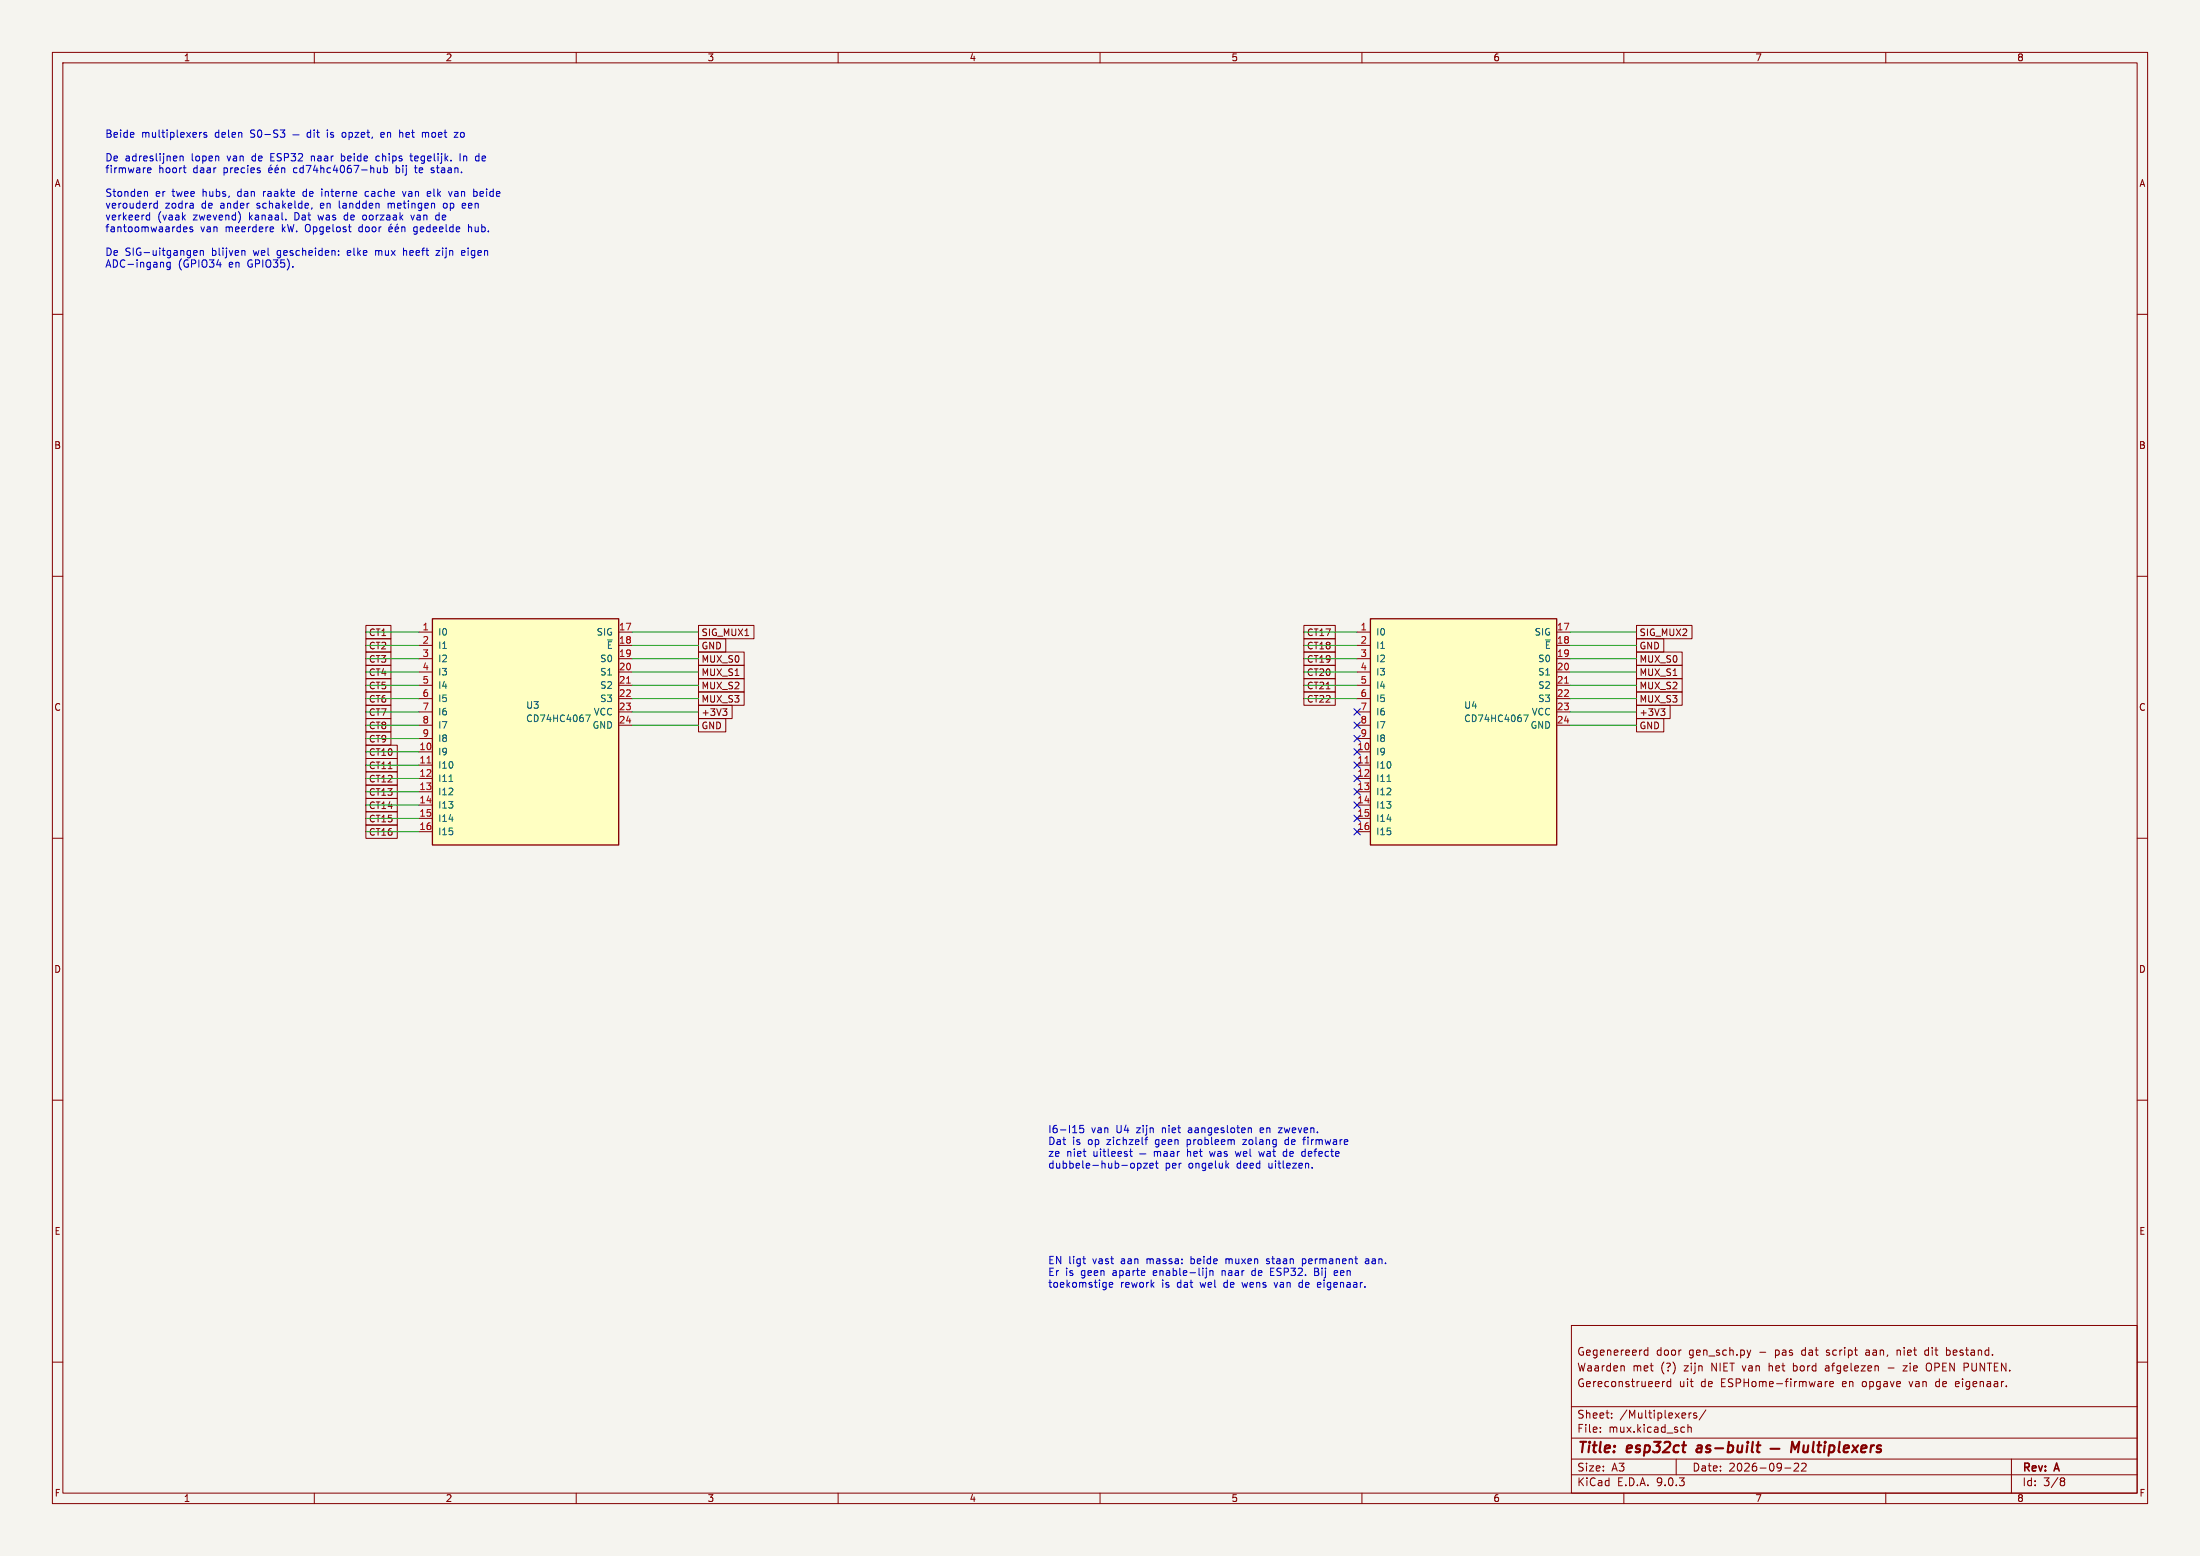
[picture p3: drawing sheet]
<svg xmlns="http://www.w3.org/2000/svg" width="420mm" height="297mm" viewBox="0 0 420 297" stroke-linecap="round" stroke-linejoin="round" font-family="sans-serif">
<path d="M0 0h420v297h-420z" fill="#f5f4ef" stroke="#f5f4ef" stroke-width=".19"/>
<g fill="none" stroke="#840000" stroke-width=".19">
<path d="M10 10h400v277h-400zM12 12h396v273h-396zM60 10v2M110 10v2M160 10v2M210 10v2M260 10v2M310 10v2M360 10v2M10 60h2M408 60h2M10 110h2"/>
<path d="M408 110h2M10 160h2M408 160h2M10 210h2M408 210h2M300 253h108v32h-108zM313.9 258.4l.3 .3 .4-.1M314.6 257.2v1.5M314.6 257.8l-.4-.1-.3 .3M333.5 257.7l.4 1M333.9 258.7l-.2 .3M334.2 257.7l-.3 1"/>
<path d="M356.2 258.2v.4M362.2 257.7v1M362.4 257.7l-.2 .1M368 257.7l-.4 .1-.2 .2 .1 .5 .5 .2M371.6 258.6h.6M371.6 257.8h.6M371.6 257.2v1.5M10 260h2M300 278.5h108M300 274.5h108M300 268.5h108M305.5 273.2v.2"/>
<path d="M305.5 272.5v.1M307.7 270.5v.2M307.7 269.8v.1M310 260.8l.1 .9M317.4 263.7v1M317.8 263.7l-.3 .1-.1 .2M318.9 263.8l-.4-.1-.3 .3 .2 .6h.5M318.9 263.2v1.5M320 278.5v3M321.4 272.4l.2 .1M321.6 273.3l-.2 .1M322.2 271.9v1.5"/>
<path d="M322.2 272.5l.2-.1 .4 .1 .1 .9M322.4 269.7v1M322.9 269.7l-.3 .1-.2 .2M323.9 269.8l-.4-.1-.2 .2 .1 .2 .5 .2v.3h-.6M325.7 269.1l-1.3 1.9M342.4 260.2v1.5M342.4 261.6l.1 .1M342.5 260.7l-.1 .1M342.5 279.4l.6-.1 .2 .1 .1 .3-1 1.1h1M343.9 279.4l.6-.1 .2 .1 .1 .3-.9 1.1h.9M348.4 263.7v1M348.9 263.7l-.3 .1-.2 .2"/>
<path d="M348.9 260.7l-.4 .1M349 261.1h-.3a.29 .29 0 0 0-.3 .3 .29 .29 0 0 0 .3 .3h.3M349.3 264.2l.7-.2-.1-.2-.4-.1-.2 .2 .1 .7h.5M360.4 261.1h1.2M363.3 260.7h.8l-.8 1h.8M367.8 261.5a.5 .5 0 0 0 .7 .1M368.5 260.3a.5 .5 0 0 0-.7 .1M369.6 263.8v.7M373.8 263.7h-.3l-.2 .2 .1 .7 .4 .1M374 264l-.7 .2M384 278.5v6.5M408 260h2"/>
<path d="M60 285v2M110 285v2M160 285v2M210 285v2M260 285v2M300 281.5h108M310 285v2M340.7 280.2h1.2M360 285v2M393.6 282.1l.4 .1 .2 .2-.3 .3M393.6 282.7h.3M393.9 282.7l.2 .2 .1 .4-.2 .2-.4 .1"/>
</g>
<g fill="none" stroke="#840000" stroke-width=".4">
<path d="M324 276.5l-.2 .4 .3 .3M335.3 275.9h.8M338 276.5h1.7M341.9 277.2l.3-2 .4 1.4 .9-1.4-.3 2M344.4 275.9l-.1 1.2a.57 .57 0 0 0 .8-.1M345.2 275.9l-.2 1.3M346.3 275.2l-.3 1.7 .3 .3M346.9 275.9h.8M347.3 275.2l-.2 1.7 .1 .2 .3 .1M348.4 275.9l-.2 1.3M348.4 275.2v.2M349.3 276h.8l.1 .3-.1 .5a.66 .66 0 0 1-.9 .3"/>
<path d="M349.3 275.9l-.2 2M351.2 275.2l-.2 1.7 .2 .3M352 276.5l1-.2-.1-.3h-.7l-.3 .9 .3 .3 .6-.1M353.7 275.9l.9 1.3M354.7 275.9l-1.2 1.3M355.3 276.5l1-.2v-.3h-.8l-.2 .9 .2 .3 .6-.1M357.2 275.9l-.2 1.3M357.8 275.9l-.4 .1-.2 .3M359.1 276a.49 .49 0 0 0-.8 .3l.1 .1 .4 .1 .3 .3-.3 .4-.6-.1"/>
</g>
<path d="M82.5 118.1h35.6v43.2h-35.6z" fill="#ffffc2"/>
<path d="M82.5 118.1h35.6v43.2h-35.6z" fill="none" stroke="#840000" stroke-width=".25"/>
<g fill="none" stroke="#840000" stroke-width=".19">
<path d="M80 120.7h2.5M80 123.2h2.5M80 125.7h2.5M80 128.3h2.5M80 130.8h2.5M80 133.4h2.5M80 135.9h2.5M80 138.4h2.5M118.1 120.7h2.5M118.1 123.2h2.5M118.1 125.7h2.5M118.1 128.3h2.5"/>
<path d="M118.1 130.8h2.5M118.1 133.4h2.5M118.1 135.9h2.5M118.1 138.4h2.5M80 141h2.5M80 143.5h2.5M80 146.1h2.5M80 148.6h2.5M80 151.1h2.5M80 153.7h2.5M80 156.2h2.5M80 158.8h2.5"/>
</g>
<path d="M119.6 130.4h.7M81.5 145.6h.7" fill="none" stroke="#a90000" stroke-width=".19"/>
<path d="M111.8 136.5h.9l-.6 1.2M85.7 149.2h.7" fill="none" stroke="#006464" stroke-width=".19"/>
<path d="M261.6 118.1h35.6v43.2h-35.6z" fill="#ffffc2"/>
<path d="M261.6 118.1h35.6v43.2h-35.6z" fill="none" stroke="#840000" stroke-width=".25"/>
<g fill="none" stroke="#840000" stroke-width=".19">
<path d="M69.8 119.4h4.8v2.5h-4.8zM133.3 119.4h10.6v2.5h-10.6zM248.9 119.4h6v2.5h-6zM312.4 119.4h10.6v2.5h-10.6zM69.8 124.5h4.8v2.5h-4.8zM69.8 127h4.8v2.5h-4.8zM69.8 129.5h4.8v2.6h-4.8zM69.8 132.1h4.8v2.5h-4.8zM69.8 134.6h4.8v2.6h-4.8zM69.8 137.2h4.8v2.5h-4.8zM69.8 139.7h4.8v2.5h-4.8zM69.8 121.9h4.8v2.6h-4.8z"/>
<path d="M133.3 127h8.8v2.5h-8.8zM133.3 124.5h8.8v2.5h-8.8zM133.3 121.9h5.3v2.6h-5.3zM133.3 132.1h8.8v2.5h-8.8zM133.3 134.6h6.5v2.6h-6.5zM133.3 137.2h5.3v2.5h-5.3zM133.3 129.5h8.8v2.6h-8.8zM138 135.3h.8l-.5 .5M138.5 135.8l.3 .2v.3l-.3 .3M248.9 129.5h6v2.6h-6zM248.9 121.9h6v2.6h-6zM248.9 127h6v2.5h-6z"/>
<path d="M248.9 132.1h6v2.5h-6zM248.9 124.5h6v2.5h-6zM259.1 120.7h2.5M259.1 123.2h2.5M259.1 125.7h2.5M259.1 128.3h2.5M259.1 130.8h2.5M259.1 133.4h2.5M259.1 135.9h2.5M259.1 138.4h2.5M297.2 120.7h2.5M297.2 123.2h2.5"/>
<path d="M297.2 125.7h2.5M297.2 128.3h2.5M297.2 130.8h2.5M297.2 133.4h2.5M297.2 135.9h2.5M297.2 138.4h2.5M312.4 121.9h5.2v2.6h-5.2zM312.4 124.5h8.7v2.5h-8.7zM312.4 127h8.7v2.5h-8.7zM312.4 129.5h8.7v2.6h-8.7zM312.4 132.1h8.7v2.5h-8.7zM312.4 134.6h6.4v2.6h-6.4z"/>
<path d="M312.4 137.2h5.2v2.5h-5.2zM317 135.3h.8l-.4 .5M317.6 135.8l.2 .2v.3l-.2 .3M69.8 142.2h6v2.6h-6zM69.8 144.8h6v2.5h-6zM69.8 147.3h6v2.6h-6zM69.8 149.9h6v2.5h-6zM69.8 152.4h6v2.5h-6zM69.8 157.5h6v2.5h-6zM69.8 154.9h6v2.6h-6zM259.1 141h2.5M259.1 143.5h2.5"/>
<path d="M259.1 146.1h2.5M259.1 148.6h2.5M259.1 151.1h2.5M259.1 153.7h2.5M259.1 156.2h2.5M259.1 158.8h2.5"/>
</g>
<path d="M298.7 130.4h.7M260.6 145.6h.7" fill="none" stroke="#a90000" stroke-width=".19"/>
<path d="M290.9 136.5h.8l-.5 1.2M264.8 149.2h.7" fill="none" stroke="#006464" stroke-width=".19"/>
<g fill="none" stroke="#009600" stroke-width=".19">
<path d="M69.8 123.2h10.2M69.8 135.9h10.2M69.8 138.4h10.2M69.8 133.4h10.2M69.8 125.7h10.2M69.8 120.7h10.2M69.8 128.3h10.2M69.8 130.8h10.2M120.6 123.2h12.7M120.6 135.9h12.7M120.6 138.4h12.7M120.6 133.4h12.7"/>
<path d="M120.6 125.7h12.7M120.6 120.7h12.7M120.6 128.3h12.7M120.6 130.8h12.7M248.9 123.2h10.2M248.9 133.4h10.2M248.9 125.7h10.2M248.9 120.7h10.2M248.9 128.3h10.2M248.9 130.8h10.2M299.7 123.2h12.7M299.7 135.9h12.7"/>
<path d="M299.7 138.4h12.7M299.7 133.4h12.7M299.7 125.7h12.7M299.7 120.7h12.7M299.7 128.3h12.7M299.7 130.8h12.7M69.8 141h10.2M69.8 146.1h10.2M69.8 148.6h10.2M69.8 151.1h10.2M69.8 153.7h10.2M69.8 156.2h10.2"/>
<path d="M69.8 143.5h10.2M69.8 158.8h10.2"/>
</g>
<g fill="none" stroke="#000084" stroke-width=".19">
<path d="M258.5 135.3l1.2 1.2M258.5 137.8l1.2 1.2M259.7 135.3l-1.2 1.2M259.7 137.8l-1.2 1.2M258.5 140.4l1.2 1.2M258.5 153.1l1.2 1.2M258.5 155.6l1.2 1.2M258.5 142.9l1.2 1.2M258.5 150.5l1.2 1.2M258.5 148l1.2 1.2M258.5 145.4l1.2 1.3M258.5 158.1l1.2 1.3"/>
<path d="M259.7 140.4l-1.2 1.2M259.7 153.1l-1.2 1.2M259.7 155.6l-1.2 1.2M259.7 142.9l-1.2 1.2M259.7 150.5l-1.2 1.2M259.7 148l-1.2 1.2M259.7 145.4l-1.2 1.3M259.7 158.1l-1.2 1.3"/>
</g>
<g fill="none" stroke="#0000c2" stroke-width=".19">
<path d="M27.8 36.5l.4 .2v.8M28.2 32.1v.8h.6M28.8 32.1v.3l-.6 .1M30 38.3v1.4M30 38.9l-.4-.1-.2 .3 .1 .6h.5M34.4 29.8v.9M34.4 29.9l.2-.1h.3l.1 .9M35 32h.5M35.2 32.9l.3 .1M38.1 25.3v.9M38.5 25.3l-.4 .2M39.4 25.3h-.3l-.2 .2 .1 .2 .4 .1v.3h-.5"/>
<path d="M51.3 32.5l.7-.1-.1-.3-.4-.1-.2 .2 .1 .7h.5M51.8 31.5l-.2 .2M52.5 32.5l.7-.1-.1-.3-.4-.1-.2 .2 .1 .7h.5M53.5 24.8h.9l-.5 .5 .4 .2 .1 .4-.3 .3h-.4M53.8 32.2l.2-.2 .3 .1 .1 .9M53.8 32v1M55.9 25.7h1.2M58 36.6l-.2 .2 .2 .6M59.3 25.3h-.4l-.3 .2 .2 .6h.5M59.3 24.8v1.4M59.4 29.8v.9M59.6 39.7l-.2 .2"/>
<path d="M59.6 29.8l-.2 .1M60 24.8v.1M60 25.3v.9M60.4 25.3h.6M60.6 24.8v1.2l.4 .2M61.4 36.1v.1M61.4 36.5v1M62.5 24.8v.1M62.5 25.3v.9M64.8 38.3v1.2l.2 .2M65.2 29.3v1.4M65.2 30.6l.4 .1"/>
<path d="M65.6 25.3l-.3 .2v.4l.3 .3M65.6 29.8h-.4M70.2 36.5h-.2l-.3 .3 .1 .5 .4 .2M72 32l.1 .9 .3 .1 .2-.2M72.3 29.8h-.3l-.2 .2v.6l.5 .1M72.6 32v1M73.2 25.3h-.3l-.2 .2 .1 .6 .4 .1M73.3 31.6v1.4M73.4 25.6l-.7 .1M73.9 32.2v.6l-.2 .2-.4-.1M74.1 38.8v.9M74.5 38.8l-.4 .1"/>
<path d="M75.6 31.6v1.4M75.6 32.9l.2 .1M76.3 24.8v1.4M76.4 25.3h.4l.1 .9M76.8 36.5l.4 1 .3-1M78.2 29.8h.6M78.4 29.3v1.2l.4 .2M79.3 31.6v1.2l.2 .2M80.7 25.3h.3l.2 .2M81.2 25.5v.7M81.4 25.3l-.2 .2M81.8 36.5l.4 .1v.3l-.6 .1"/>
<path d="M82.2 37.4l-.4 .1M82.3 32.9h.5M82.3 32.3l.5 .3M82.4 32.1l-.1 .1M85.1 38.8l-.3 .1-.2 .2 .1 .5 .4 .1M86.3 36.5l-.3 1M86.7 25.3h.7l-.7 .9h.7M87.8 29.3v1.4M88.4 38.8h.3l.2 .2M88.5 29.8v.9M88.7 29.8l-.2 .1M88.8 39.7h-.4"/>
<path d="M88.9 39.1l-.7 .2M90.4 36.1v1.4M91 36.6l.1 .2-.1 .6M91.3 29.8h.1M91.4 29.3v1.4M91.4 30.6l-.1 .1M28 41.9h.6M28 41.1h.6M28.6 40.6v1.4M31.2 50.1v.9M31.9 50.2v.7l.2 .1 .4-.1M32.5 50.1v1.1l-.3 .3-.3-.1"/>
<path d="M35.1 43.4v.8h.5M35.2 43.3l.4 .1 .1 .2-.7 .2M36.4 43.3l-.2 .2 .1 .2 .5 .1v.2l-.2 .2h-.4M37 48.5l.2 .2h.4M37 48l.2-.2h.2l.2 .2v.1l-.6 .2M38.2 47.9l.2-.1 .4 .1v.8M38.2 47.8v.9M45.8 41v.9M46.6 47.8l.2 .2v.7M52 43.3l.2 .3-.6 .2M52.2 44.2h-.2M54.6 41.9v.1"/>
<path d="M64.6 48.6v.1M64.6 47.9v.1M65.8 41.1l-.1 .2 .1 .6M69.5 41.1l-.3 .2v.4l.3 .3M71.7 47.8v.9M71.9 47.8l-.2 .1M74.2 43.8l.7-.2-.1-.2-.4-.1-.2 .2 .1 .7h.5M75.4 43.8l.7-.2-.1-.2-.4-.1-.2 .2 .1 .7h.5M76.7 43.4l.2-.1 .3 .1 .1 .8M76.7 43.3v.9M77 47.3v1.4M77.4 47.8l-.4 .1"/>
<path d="M78.4 41.1l.4 .9 .3-.9M79 44.6l.4 .1M79.5 43.3h-.3l-.2 .3v.5l.5 .1M83.2 47.8h.8l-.8 .9h.8M83.2 41.9l.2 .1 .4-.1M83.4 41.1h.4M88.8 48l-.2-.2h-.3l-.2 .2 .1 .7h.5M88.8 48.1l-.7 .2M89.4 42.8v1.4M90 43.4l-.4-.1-.2 .1M206.8 214.8h-.6l-.1 .7 .2-.2 .5 .1 .1 .2-.1 .5-.2 .1-.5-.1M215.6 219.8h.6"/>
<path d="M215.8 219.3v1.2l.4 .2M218.8 217.3v1.2M220.4 219.8v.9M220.9 219.8l.1 .2M221 220v.7M221 219.8v.2M221.5 219.8l.1 .9M222.8 219.8v.9M224 219.8l.1 .9M224.8 219.8v.9M224.8 219.9v.1M230.9 219.8l.3 .9"/>
<path d="M235.8 219.8l.3 .9 .3-.7M238 217.5l-.8 1h.8M238.5 215.3l.4 .2v.7M240.3 219.8l.3 .9 .2-.7M240.8 215.3l-.2 .2v.5l.2 .2M241.2 215.6l-.6 .1M244 215.3h.8l-.8 .9h.8M245.6 217.5l-.3 .3v.4l.3 .3M245.6 219.8h-.4l-.2 .1M248.7 217.5h.5M248.8 219.8h.4M249.2 219.3v1.4"/>
<path d="M217.2 222v1.4M217.2 222.1l.4-.1 .2 .3-.1 .6h-.5M217.6 220.2h1.2M218.3 222h.7l-.7 1h.7M219.5 222.5l.7-.1-.1-.3-.4-.1-.2 .2 .1 .7h.5M220.6 222h.5M220.8 221.6v1.2l.3 .2M222.8 220.1l-.4 .1-.2 .2 .2 .3 .4-.1M224.1 220.1l-.5 .1-.2 .2 .2 .3 .5-.1M234.2 222.4l.4 .6M234.6 222l-.6 .6M245 220.6l.2 .1 .4-.1"/>
<path d="M249.2 220.6l-.4 .1M250.5 222.8v.2M206.7 240.3h.5M207.1 241.2h.1M211.2 244.8l-.1 1.2M211.2 245.6l-.2 .1M212.2 244.8h-.4v.7l.2 .2 .4-.1M212.4 244.8v.3l-.6 .1M230.3 242.5v1.2l-.3 .2M231 242.5v1M231 242.7l.2-.2 .3 .1 .1 .9M234 240.3v.9"/>
<path d="M234.2 240.3l-.2 .1M237.1 244.8l.3 .9M239.1 242.6l-.1 .2 .1 .6M241.8 241.1l.4 .1M242.2 240.3l-.4 .2v.2h.4M242.6 242.7h.4M242.6 242.1v1.4h.6M243.2 244.8l.4 .9M248.5 244.8h-.3l-.2 .2v.6l.5 .1M248.6 240.3h.6M248.6 241.1h.6M248.6 240.3v1.4"/>
<path d="M251 242.7h.4M251 242.1v1.4h.5M252.1 245.6l-.4 .1M252.1 244.8l.1 .2M252.2 245.1l-.7 .1M254.8 242.6v.8h.5M255.3 242.6l.1 .1M255.4 242.9l-.7 .1M260.7 240.3h.4l.2 .2M261.3 240.6l-.5 .1-.2 .2 .2 .3 .5-.1"/>
</g>
<g font-size="2.8" fill="#840000">
<text x="301" y="277.9">Title:</text>
<text x="310.6" y="277.9">esp32ct</text>
<text x="324.8" y="277.9">as-built</text>
</g>
<g font-size="2.1" fill="#840000">
<text x="301" y="262">Waarden</text>
<text x="301" y="259">Gegenereerd</text>
<text x="311.6" y="262">met</text>
<text x="316.1" y="259">door</text>
<text x="317.1" y="262">(?)</text>
<text x="321.7" y="262">zijn</text>
<text x="322.4" y="259">gen_sch.py</text>
<text x="327" y="262">NIET van</text>
<text x="336" y="259">-</text>
<text x="338.2" y="262">het</text>
<text x="339.1" y="259">pas</text>
<text x="343" y="262">bord</text>
<text x="344.3" y="259">dat</text>
<text x="349.2" y="259">script</text>
<text x="349.3" y="262">afgelezen</text>
<text x="356.9" y="259">aan,</text>
<text x="363" y="259">niet</text>
<text x="364.6" y="262">zie</text>
<text x="368.5" y="259">dit</text>
<text x="369.1" y="262">OPEN PUNTEN.</text>
<text x="372.7" y="259">bestand.</text>
<text x="301" y="265">Gereconstrueerd</text>
<text x="320.5" y="265">uit</text>
<text x="324.7" y="265">de</text>
<text x="328.7" y="265">ESPHome-firmware</text>
<text x="352" y="265">en</text>
<text x="355.9" y="265">opgave</text>
<text x="365.1" y="265">van</text>
<text x="370.2" y="265">de</text>
<text x="374.2" y="265">eigenaar.</text>
<text x="301" y="273.7">File:</text>
<text x="301" y="271">Sheet:</text>
<text x="307.1" y="273.7">mux.kicad_sch</text>
<text x="309.2" y="271">/Multiplexers/</text>
<text x="301" y="281.1">Size:</text>
<text x="307.6" y="281.1">A3</text>
<text x="323" y="281.1">Date:</text>
<text x="330" y="281.1">2026-09-22</text>
<text x="386" y="281.3">Rev:</text>
<text x="392.4" y="281.3">A</text>
<text x="301" y="283.9">KiCad</text>
<text x="308.7" y="283.9">E.D.A.</text>
<text x="316.3" y="283.9">9.0.3</text>
<text x="386" y="283.9">Id:</text>
<text x="390.1" y="283.9">3/8</text>
</g>
<g font-size="1.9" fill="#0000c2">
<text x="20" y="26.6">Beide</text>
<text x="27" y="26.6">multiplexers</text>
<text x="41.1" y="26.6">delen</text>
<text x="48" y="26.6">S0-S3</text>
<text x="63.1" y="26.6">is</text>
<text x="66.2" y="26.6">opzet,</text>
<text x="73.8" y="26.6">en</text>
<text x="77.5" y="26.6">het</text>
<text x="82" y="26.6">moet</text>
<text x="88.3" y="26.6">zo</text>
<text x="20" y="31.1">De adreslijnen</text>
<text x="20" y="33.4">firmware</text>
<text x="30.2" y="33.4">hoort</text>
<text x="36.6" y="31.1">lopen</text>
<text x="37" y="33.4">daar</text>
<text x="42.9" y="33.4">precies</text>
<text x="43.6" y="31.1">van</text>
<text x="48.4" y="31.1">de</text>
<text x="52.2" y="31.1">ESP32</text>
<text x="56.6" y="33.4">cd74hc4067-hub</text>
<text x="60.1" y="31.1">naar</text>
<text x="66" y="31.1">beide</text>
<text x="72.8" y="31.1">chips</text>
<text x="76.3" y="33.4">bij</text>
<text x="79.6" y="31.1">tegelijk.</text>
<text x="80.1" y="33.4">te</text>
<text x="83.4" y="33.4">staan.</text>
<text x="89.2" y="31.1">In</text>
<text x="92.4" y="31.1">de</text>
<text x="20" y="37.9">Stonden</text>
<text x="20" y="40.1">verouderd</text>
<text x="29.6" y="37.9">er</text>
<text x="31.5" y="40.1">zodra</text>
<text x="33" y="37.9">twee</text>
<text x="38.6" y="40.1">de</text>
<text x="38.9" y="37.9">hubs,</text>
<text x="42.3" y="40.1">ander</text>
<text x="45.7" y="37.9">dan</text>
<text x="49.4" y="40.1">schakelde,</text>
<text x="50.8" y="37.9">raakte</text>
<text x="58.5" y="37.9">de</text>
<text x="61.7" y="40.1">en</text>
<text x="62.2" y="37.9">interne</text>
<text x="65.4" y="40.1">landden</text>
<text x="70.8" y="37.9">cache</text>
<text x="74.9" y="40.1">metingen</text>
<text x="78.1" y="37.9">van</text>
<text x="83" y="37.9">elk</text>
<text x="85.7" y="40.1">op</text>
<text x="87.3" y="37.9">van</text>
<text x="89.5" y="40.1">een</text>
<text x="92.1" y="37.9">beide</text>
<text x="20" y="42.4">verkeerd</text>
<text x="20" y="44.6">fantoomwaardes</text>
<text x="30" y="42.4">(vaak</text>
<text x="37" y="42.4">zwevend)</text>
<text x="38.2" y="44.6">van</text>
<text x="43.1" y="44.6">meerdere</text>
<text x="47.7" y="42.4">kanaal.</text>
<text x="54" y="44.6">kW. Opgelost</text>
<text x="56.6" y="42.4">Dat</text>
<text x="61.3" y="42.4">was</text>
<text x="66.4" y="42.4">de</text>
<text x="69" y="44.6">door</text>
<text x="70.1" y="42.4">oorzaak</text>
<text x="79.6" y="42.4">van</text>
<text x="79.8" y="44.6">gedeelde</text>
<text x="84.4" y="42.4">de</text>
<text x="90.4" y="44.6">hub.</text>
<text x="20" y="49.1">De SIG-uitgangen</text>
<text x="20" y="51.4">ADC-ingang</text>
<text x="34" y="51.4">(GPIO34</text>
<text x="40.5" y="49.1">blijven</text>
<text x="43.8" y="51.4">en</text>
<text x="47.5" y="51.4">GPIO35).</text>
<text x="48.6" y="49.1">wel</text>
<text x="53.2" y="49.1">gescheiden:</text>
<text x="66.8" y="49.1">elke</text>
<text x="72.3" y="49.1">mux</text>
<text x="77.8" y="49.1">heeft</text>
<text x="84.4" y="49.1">zijn</text>
<text x="89.3" y="49.1">eigen</text>
<text x="200" y="216.6">I6-I15</text>
<text x="200" y="218.9">Dat</text>
<text x="200" y="221.1">ze</text>
<text x="203.6" y="221.1">niet</text>
<text x="204.7" y="218.9">is</text>
<text x="207.8" y="218.9">op</text>
<text x="208.3" y="216.6">van</text>
<text x="208.8" y="221.1">uitleest</text>
<text x="211.5" y="218.9">zichzelf</text>
<text x="213.2" y="216.6">U4</text>
<text x="217.2" y="216.6">zijn</text>
<text x="220.9" y="218.9">geen</text>
<text x="222.2" y="216.6">niet</text>
<text x="227.1" y="218.9">probleem</text>
<text x="227.2" y="221.1">het</text>
<text x="227.4" y="216.6">aangesloten</text>
<text x="231.7" y="221.1">was</text>
<text x="236.8" y="221.1">wel</text>
<text x="238" y="218.9">zolang</text>
<text x="241.3" y="216.6">en</text>
<text x="241.4" y="221.1">wat</text>
<text x="245" y="216.6">zweven.</text>
<text x="246.2" y="218.9">de</text>
<text x="246.2" y="221.1">de</text>
<text x="249.9" y="218.9">firmware</text>
<text x="249.9" y="221.1">defecte</text>
<text x="200" y="223.4">dubbele-hub-opzet</text>
<text x="222.4" y="223.4">per</text>
<text x="227" y="223.4">ongeluk</text>
<text x="236.3" y="223.4">deed</text>
<text x="242.5" y="223.4">uitlezen.</text>
<text x="200" y="241.6">EN ligt</text>
<text x="200" y="243.9">Er</text>
<text x="203.4" y="243.9">is</text>
<text x="206.4" y="243.9">geen</text>
<text x="208.7" y="241.6">vast</text>
<text x="212.6" y="243.9">aparte</text>
<text x="214.2" y="241.6">aan</text>
<text x="219.2" y="241.6">massa:</text>
<text x="220.5" y="243.9">enable-lijn</text>
<text x="227.8" y="241.6">beide</text>
<text x="233.8" y="243.9">naar</text>
<text x="234.7" y="241.6">muxen</text>
<text x="239.7" y="243.9">de</text>
<text x="242.6" y="241.6">staan</text>
<text x="243.4" y="243.9">ESP32.</text>
<text x="249.6" y="241.6">permanent</text>
<text x="252" y="243.9">Bij</text>
<text x="255.9" y="243.9">een</text>
<text x="261.9" y="241.6">aan.</text>
<text x="200" y="246.1">toekomstige</text>
<text x="213.8" y="246.1">rework</text>
<text x="221.9" y="246.1">is</text>
<text x="224.9" y="246.1">dat</text>
<text x="229.5" y="246.1">wel</text>
<text x="234.2" y="246.1">de</text>
<text x="237.9" y="246.1">wens</text>
<text x="244.2" y="246.1">van</text>
<text x="249" y="246.1">de</text>
<text x="252.7" y="246.1">eigenaar.</text>
</g>
<g font-size="1.8" fill="#840000">
<text x="35" y="11.9">1</text>
<text x="85" y="11.9">2</text>
<text x="135" y="11.9">3</text>
<text x="185" y="11.9">4</text>
<text x="235" y="11.9">5</text>
<text x="285" y="11.9">6</text>
<text x="335" y="11.9">7</text>
<text x="385" y="11.9">8</text>
<text x="10.3" y="35.9">A</text>
<text x="408.3" y="35.9">A</text>
<text x="10.3" y="85.9">B</text>
<text x="408.2" y="85.9">B</text>
<text x="70.3" y="121.6">CT1</text>
<text x="70.3" y="124.1">CT2</text>
<text x="133.8" y="124.1">GND</text>
<text x="133.8" y="121.6">SIG_MUX1</text>
<text x="249.4" y="121.6">CT17</text>
<text x="249.4" y="124.1">CT18</text>
<text x="312.9" y="121.6">SIG_MUX2</text>
<text x="312.9" y="124.1">GND</text>
<text x="70.3" y="126.7">CT3</text>
<text x="70.3" y="129.2">CT4</text>
<text x="70.3" y="131.8">CT5</text>
<text x="133.8" y="129.2">MUX_S1</text>
<text x="133.8" y="126.7">MUX_S0</text>
<text x="133.8" y="131.8">MUX_S2</text>
<text x="249.4" y="131.8">CT21</text>
<text x="249.4" y="129.2">CT20</text>
<text x="249.4" y="126.7">CT19</text>
<text x="312.9" y="126.7">MUX_S0</text>
<text x="312.9" y="129.2">MUX_S1</text>
<text x="312.9" y="131.8">MUX_S2</text>
<text x="10.3" y="135.9">C</text>
<text x="70.3" y="134.3">CT6</text>
<text x="70.3" y="136.8">CT7</text>
<text x="133.8" y="134.3">MUX_S3</text>
<text x="133.8" y="136.8">+3V3</text>
<text x="249.4" y="134.3">CT22</text>
<text x="312.9" y="134.3">MUX_S3</text>
<text x="312.9" y="136.8">+3V3</text>
<text x="408.2" y="135.9">C</text>
<text x="70.3" y="139.4">CT8</text>
<text x="70.3" y="141.9">CT9</text>
<text x="133.8" y="139.4">GND</text>
<text x="312.9" y="139.4">GND</text>
<text x="70.3" y="144.5">CT10</text>
<text x="70.3" y="147">CT11</text>
<text x="70.3" y="149.5">CT12</text>
<text x="70.3" y="152.1">CT13</text>
<text x="70.3" y="154.6">CT14</text>
<text x="70.3" y="159.7">CT16</text>
<text x="70.3" y="157.2">CT15</text>
<text x="10.3" y="185.9">D</text>
<text x="408.2" y="185.9">D</text>
<text x="10.3" y="235.9">E</text>
<text x="408.3" y="235.9">E</text>
<text x="10.3" y="285.9">F</text>
<text x="35" y="286.9">1</text>
<text x="85" y="286.9">2</text>
<text x="135" y="286.9">3</text>
<text x="185" y="286.9">4</text>
<text x="235" y="286.9">5</text>
<text x="285" y="286.9">6</text>
<text x="335" y="286.9">7</text>
<text x="385" y="286.9">8</text>
<text x="408.3" y="285.9">F</text>
</g>
<g font-size="1.8" fill="#a90000">
<text x="80.6" y="120.4">1</text>
<text x="80.6" y="122.9">2</text>
<text x="80.6" y="125.5">3</text>
<text x="118.1" y="120.4">17</text>
<text x="118.1" y="122.9">18</text>
<text x="118.1" y="125.5">19</text>
<text x="259.6" y="120.4">1</text>
<text x="259.6" y="122.9">2</text>
<text x="259.6" y="125.5">3</text>
<text x="297.1" y="120.4">17</text>
<text x="297.1" y="122.9">18</text>
<text x="297.1" y="125.5">19</text>
<text x="80.6" y="128">4</text>
<text x="80.6" y="130.6">5</text>
<text x="118.1" y="128">20</text>
<text x="118.1" y="130.6">21</text>
<text x="259.6" y="128">4</text>
<text x="259.6" y="130.6">5</text>
<text x="297.1" y="128">20</text>
<text x="297.1" y="130.6">21</text>
<text x="80.6" y="133.1">6</text>
<text x="80.6" y="135.6">7</text>
<text x="118.1" y="133.1">22</text>
<text x="118.1" y="135.6">23</text>
<text x="259.6" y="133.1">6</text>
<text x="259.6" y="135.6">7</text>
<text x="297.1" y="133.1">22</text>
<text x="297.1" y="135.6">23</text>
<text x="80" y="143.3">10</text>
<text x="80.6" y="138.2">8</text>
<text x="80.6" y="140.7">9</text>
<text x="118.1" y="138.2">24</text>
<text x="259" y="143.3">10</text>
<text x="259.6" y="138.2">8</text>
<text x="259.6" y="140.7">9</text>
<text x="297.1" y="138.2">24</text>
<text x="80" y="145.8">11</text>
<text x="80" y="148.3">12</text>
<text x="259" y="145.8">11</text>
<text x="259" y="148.3">12</text>
<text x="80" y="150.9">13</text>
<text x="80" y="153.4">14</text>
<text x="80" y="156">15</text>
<text x="259" y="150.9">13</text>
<text x="259" y="153.4">14</text>
<text x="259" y="156">15</text>
<text x="80" y="158.5">16</text>
<text x="259" y="158.5">16</text>
</g>
<g font-size="1.8" fill="#006464">
<text x="83.6" y="121.5">I0</text>
<text x="83.6" y="124.1">I1</text>
<text x="113.8" y="121.5">SIG</text>
<text x="115.7" y="124.1">~{E}</text>
<text x="262.6" y="121.5">I0</text>
<text x="262.6" y="124.1">I1</text>
<text x="292.9" y="121.5">SIG</text>
<text x="294.8" y="124.1">~{E}</text>
<text x="83.6" y="126.6">I2</text>
<text x="83.6" y="129.1">I3</text>
<text x="83.6" y="131.7">I4</text>
<text x="114.5" y="126.6">S0</text>
<text x="114.5" y="129.1">S1</text>
<text x="114.5" y="131.7">S2</text>
<text x="262.6" y="126.6">I2</text>
<text x="262.6" y="129.1">I3</text>
<text x="262.6" y="131.7">I4</text>
<text x="293.5" y="126.6">S0</text>
<text x="293.5" y="129.1">S1</text>
<text x="293.5" y="131.7">S2</text>
<text x="83.6" y="134.2">I5</text>
<text x="83.6" y="136.8">I6</text>
<text x="100.3" y="135.5">U3</text>
<text x="113.3" y="136.8">VCC</text>
<text x="114.5" y="134.2">S3</text>
<text x="262.6" y="134.2">I5</text>
<text x="262.6" y="136.8">I6</text>
<text x="279.4" y="135.5">U4</text>
<text x="292.3" y="136.8">VCC</text>
<text x="293.5" y="134.2">S3</text>
<text x="83.6" y="139.3">I7</text>
<text x="83.6" y="141.8">I8</text>
<text x="100.3" y="138">CD74HC4067</text>
<text x="113" y="139.3">GND</text>
<text x="262.6" y="139.3">I7</text>
<text x="262.6" y="141.8">I8</text>
<text x="279.4" y="138">CD74HC4067</text>
<text x="292.1" y="139.3">GND</text>
<text x="83.6" y="144.4">I9</text>
<text x="83.6" y="146.9">I10</text>
<text x="83.6" y="149.5">I11</text>
<text x="262.6" y="144.4">I9</text>
<text x="262.6" y="146.9">I10</text>
<text x="262.6" y="149.5">I11</text>
<text x="83.6" y="152">I12</text>
<text x="83.6" y="154.5">I13</text>
<text x="262.6" y="152">I12</text>
<text x="262.6" y="154.5">I13</text>
<text x="83.6" y="157.1">I14</text>
<text x="83.6" y="159.6">I15</text>
<text x="262.6" y="157.1">I14</text>
<text x="262.6" y="159.6">I15</text>
</g>
</svg>
